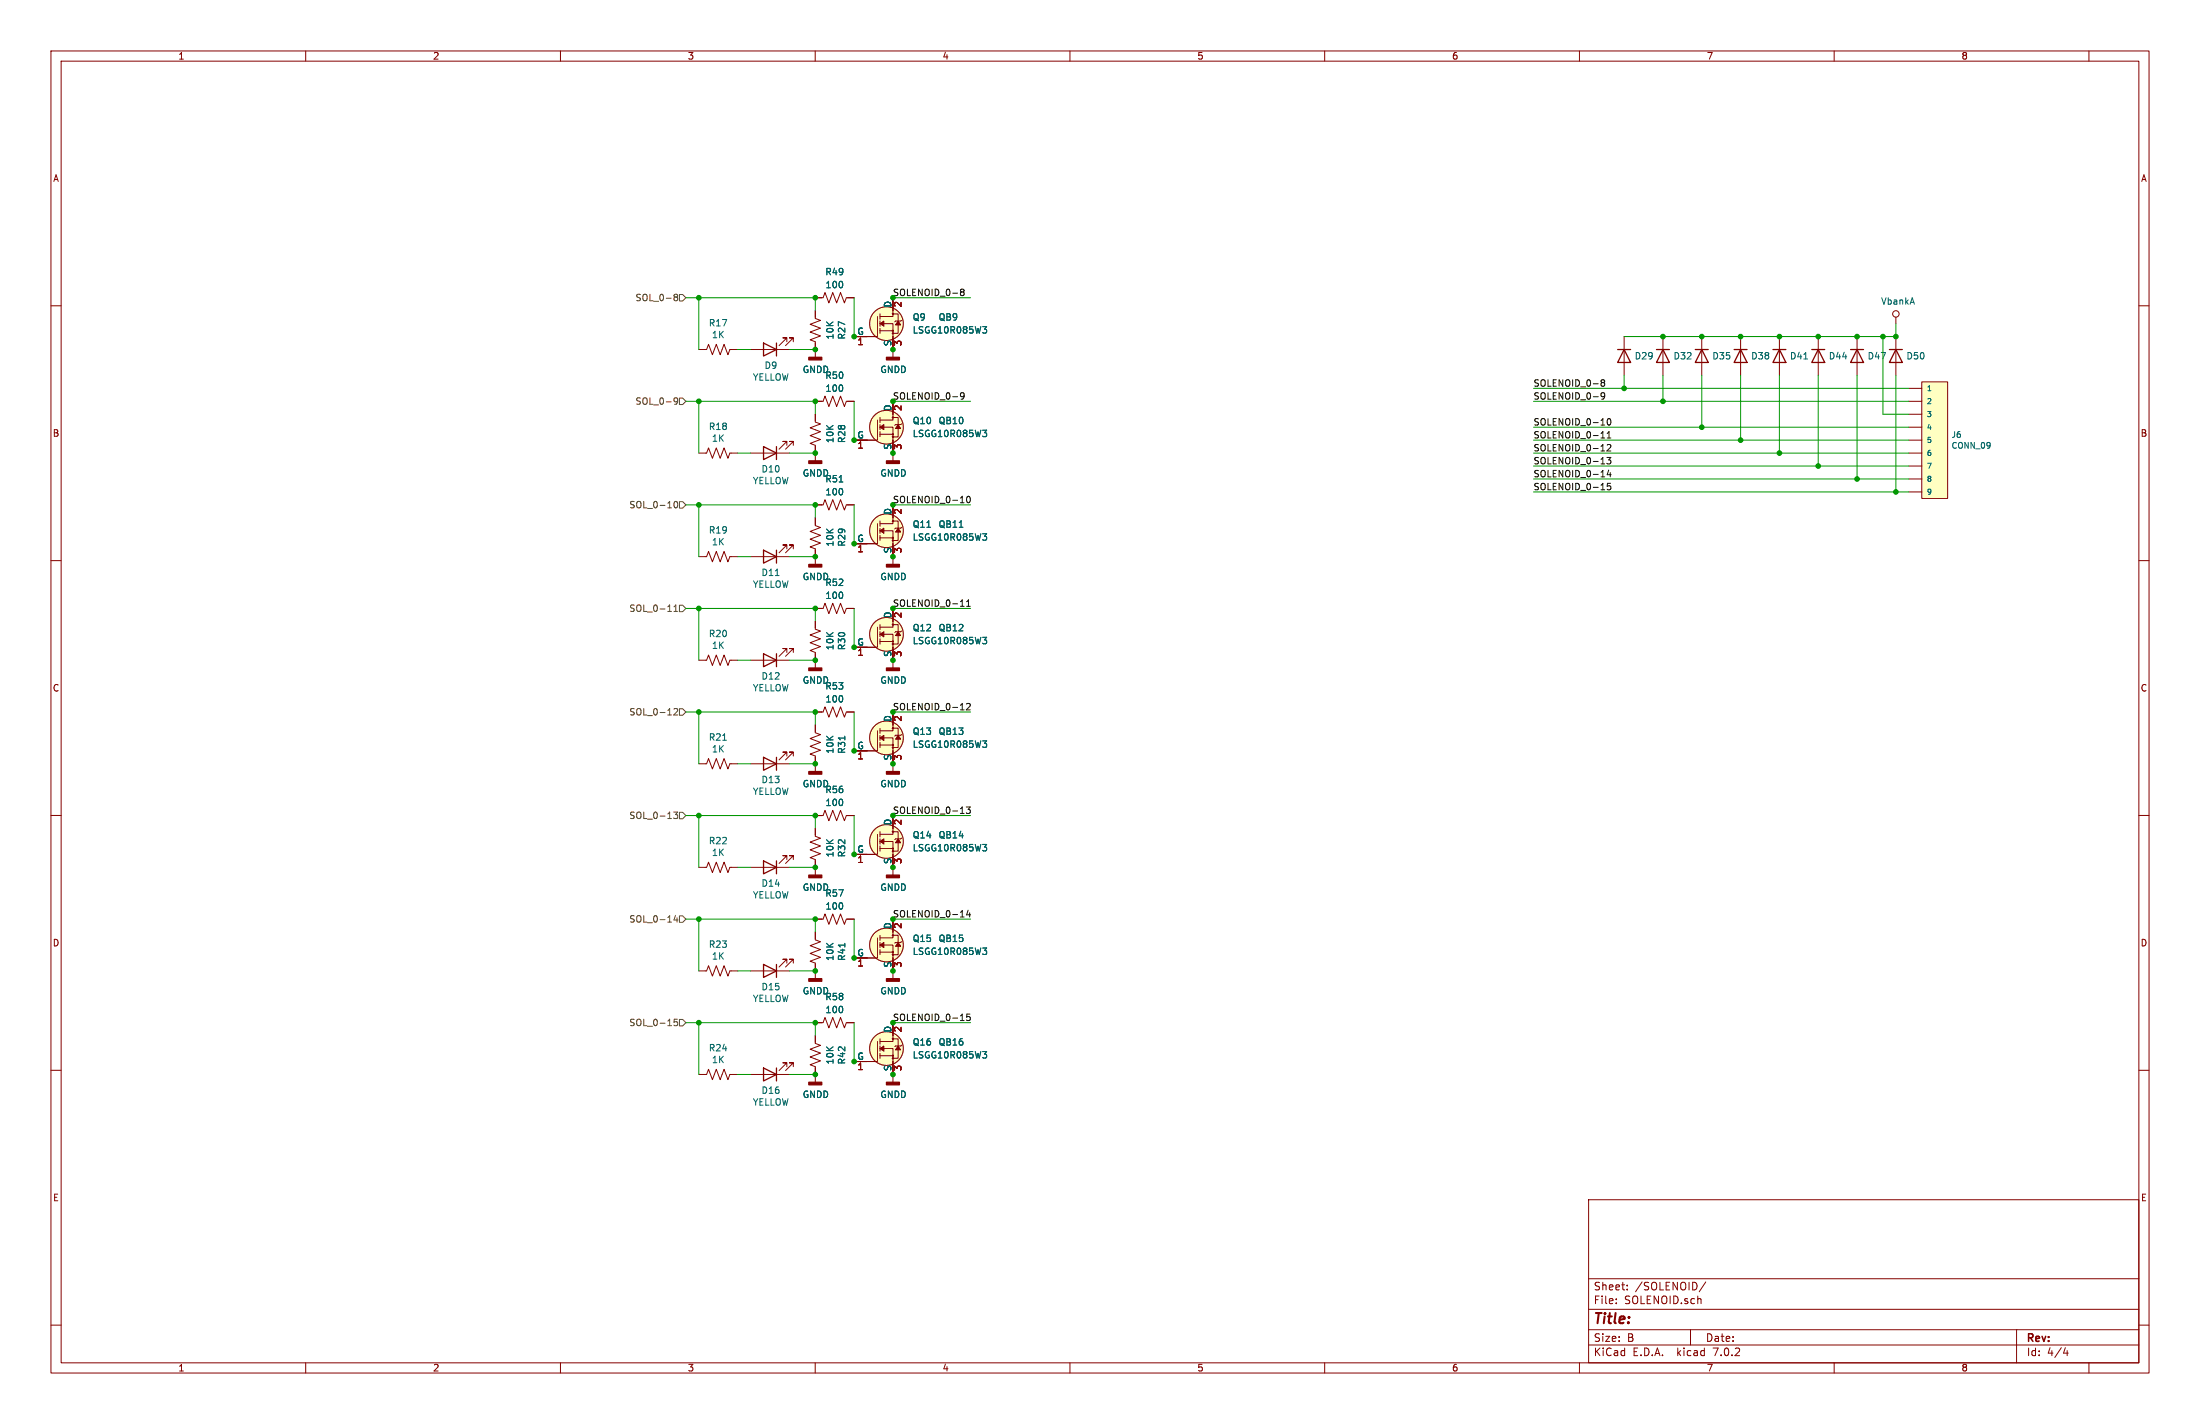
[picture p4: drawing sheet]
<svg xmlns="http://www.w3.org/2000/svg" width="432mm" height="279mm" viewBox="0 0 432 279" stroke-linecap="round" stroke-linejoin="round" font-family="sans-serif">
<g fill="none" stroke="#840000" stroke-width=".2">
<path d="M10 10h411.8v259.4h-411.8zM12 12h407.8v255.4h-407.8zM60 10v2M110 10v2M160 10v2M210 10v2M260 10v2M310 10v2M360 10v2M410 10v2M10 60h2M160 58.4h1.5l.4-1 .8 2 .7-2 .8 2 .8-2 .7 2 .4-1h1.5"/>
<path d="M175.3 58.4v3.7h-2.6M419.8 60h2M137.2 68.6h1.5l.4-1 .7 2 .8-2 .8 2 .7-2 .8 2 .4-1h1.5M147.3 68.6h7.6M154.4 67.1v-.8h-.7h.7l-1.5 1.5M155.7 67.1v-.8h-.8h.8l-1.5 1.5M160 78.7h1.5l.4-1 .8 2.1 .7-2.1 .8 2.1 .8-2.1 .7 2.1 .4-1.1h1.5M160 61v1.5l1 .4-2 .7 2 .8-2 .8 2 .7-2 .8 1 .4v3M172.2 62.1v3.9h-4.6M172.7 63.5h2.6v6.6M172.7 61.6v1M172.7 63v1"/>
<path d="M172.7 64.4v1M172.7 64.9h2.6M175.1 61.6h1.2v3.8h-1.2M175.3 78.7v3.7h-2.6M177 62.8l-.2 .2h-1l-.2 .1M318.8 66v7.7M326.4 66v7.7M334 66v7.7M341.6 66v7.7M349.2 66v7.7M356.9 66v7.7M364.5 66v7.7"/>
<path d="M372.1 62.2v1.3M372.1 66v7.7M374.6 76.2h2.6M374.6 78.7h2.6M377.2 74.9h5.1v22.9h-5.1zM137.2 88.9h1.5l.4-1 .7 2 .8-2 .8 2 .7-2 .8 2 .4-1h1.5M147.3 88.9h7.6M154.4 87.4v-.8h-.7h.7l-1.5 1.5M155.7 87.4v-.8h-.8h.8l-1.5 1.5M160 81.3v1.5l1 .4-2 .7 2 .8-2 .8 2 .7-2 .8 1 .4v3M160 99.1h1.5l.4-1.1 .8 2.1 .7-2.1 .8 2.1 .8-2.1 .7 2.1 .4-1h1.5M172.2 82.4v4h-4.6"/>
<path d="M172.7 83.8h2.6v6.6M172.7 81.9v1M172.7 83.3v1M172.7 84.7v1M172.7 85.2h2.6M175.1 81.9h1.2v3.8h-1.2M175.3 99.1v3.6h-2.6M177 83.2l-.2 .1h-1l-.2 .2M374.6 81.3h2.6M374.6 83.8h2.6M374.6 86.4h2.6M374.6 88.9h2.6"/>
<path d="M374.6 91.4h2.6M374.6 94h2.6M374.6 96.5h2.6M10 110h2M137.2 109.2h1.5l.4-1 .7 2 .8-2 .8 2 .7-2 .8 2 .4-1h1.5M147.3 109.2h7.6M154.4 107.7v-.8h-.7h.7l-1.5 1.6M155.7 107.7v-.8h-.8h.8l-1.5 1.6M160 101.6v1.5l1 .4-2 .8 2 .7-2 .8 2 .8-2 .7 1 .4v3M160 119.4h1.5l.4-1 .8 2 .7-2 .8 2 .8-2 .7 2 .4-1h1.5M172.2 102.7v4h-4.6M172.7 104.1h2.6v6.6"/>
<path d="M172.7 102.2v1.1M172.7 103.6v1M172.7 105v1M172.7 105.5h2.6M175.1 102.2h1.2v3.8h-1.2M175.3 119.4v3.7h-2.6M177 103.5l-.2 .1h-1l-.2 .2M419.8 110h2M137.2 129.5h1.5l.4-1 .7 2.1 .8-2.1 .8 2.1 .7-2.1 .8 2.1 .4-1.1h1.5M147.3 129.5h7.6M154.4 128v-.7h-.7h.7l-1.5 1.5M155.7 128v-.7h-.8h.8l-1.5 1.5"/>
<path d="M160 139.7h1.5l.4-1 .8 2 .7-2 .8 2 .8-2 .7 2 .4-1h1.5M160 121.9v1.5l1 .4-2 .8 2 .7-2 .8 2 .8-2 .7 1 .4v3.1M172.2 123.1v3.9h-4.6M172.7 124.5h2.6v6.6M172.7 122.6v1M172.7 124v1M172.7 125.3v1.1M172.7 125.9h2.6M175.1 122.6h1.2v3.8h-1.2M175.3 139.7v3.7h-2.6M177 123.8l-.2 .2h-1l-.2 .1M10 160h2"/>
<path d="M137.2 149.9h1.5l.4-1.1 .7 2.1 .8-2.1 .8 2.1 .7-2.1 .8 2.1 .4-1h1.5M147.3 149.9h7.6M154.4 148.3v-.7h-.7h.7l-1.5 1.5M155.7 148.3v-.7h-.8h.8l-1.5 1.5M160 142.2v1.6l1 .3-2 .8 2 .8-2 .7 2 .8-2 .8 1 .3v3.1M172.2 143.4v3.9h-4.6M172.7 144.8h2.6v6.6M172.7 142.9v1M172.7 144.3v1M172.7 145.7v1M172.7 146.2h2.6M175.1 142.9h1.2v3.8h-1.2"/>
<path d="M177 144.1l-.2 .2h-1l-.2 .1M419.8 160h2M137.2 170.2h1.5l.4-1 .7 2 .8-2 .8 2 .7-2 .8 2 .4-1h1.5M147.3 170.2h7.6M154.4 168.7v-.8h-.7h.7l-1.5 1.5M155.7 168.7v-.8h-.8h.8l-1.5 1.5M160 162.6v1.5l1 .4-2 .7 2 .8-2 .8 2 .7-2 .8 1 .4v3M160 160h1.5l.4-1 .8 2 .7-2 .8 2 .8-2 .7 2 .4-1h1.5M172.2 163.7v3.9h-4.6M172.7 165.1h2.6v6.6M172.7 166.5h2.6M172.7 163.2v1"/>
<path d="M172.7 164.6v1M172.7 166v1M175.1 163.2h1.2v3.8h-1.2M175.3 160v3.7h-2.6M177 164.4l-.2 .2h-1l-.2 .1M137.2 190.5h1.5l.4-1 .7 2 .8-2 .8 2 .7-2 .8 2 .4-1h1.5M147.3 190.5h7.6M154.4 189v-.8h-.7h.7l-1.5 1.5M155.7 189v-.8h-.8h.8l-1.5 1.5M160 182.9v1.5l1 .4-2 .7 2 .8-2 .8 2 .7-2 .8 1 .4v3M160 180.3h1.5l.4-1 .8 2.1 .7-2.1 .8 2.1 .8-2.1 .7 2.1 .4-1.1h1.5M172.2 184v4h-4.6"/>
<path d="M172.7 185.4h2.6v6.6M172.7 183.5v1M172.7 184.9v1M172.7 186.3v1M172.7 186.8h2.6M175.1 183.5h1.2v3.8h-1.2M175.3 180.3v3.7h-2.6M177 184.8l-.2 .1h-1l-.2 .2M10 210h2M137.2 210.8h1.5l.4-1 .7 2 .8-2 .8 2 .7-2 .8 2 .4-1h1.5M147.3 210.8h7.6M154.4 209.3v-.8h-.7h.7l-1.5 1.6"/>
<path d="M155.7 209.3v-.8h-.8h.8l-1.5 1.6M160 203.2v1.5l1 .4-2 .8 2 .7-2 .8 2 .8-2 .7 1 .4v3M160 200.7h1.5l.4-1.1 .8 2.1 .7-2.1 .8 2.1 .8-2.1 .7 2.1 .4-1h1.5M172.2 204.3v4h-4.6M172.7 205.7h2.6v6.6M172.7 203.8v1.1M172.7 205.2v1M172.7 206.6v1M172.7 207.1h2.6M175.1 203.8h1.2v3.8h-1.2M175.3 200.7v3.6h-2.6M177 205.1l-.2 .1h-1l-.2 .2"/>
<path d="M419.8 210h2M311.8 235.4h108v32h-108zM10 260h2M311.8 256.9h108M311.8 250.9h108M317.2 255.7v.1M317.2 254.9v.1M319.4 253v.1M319.4 252.2v.1M334.8 251.5l-1.3 2M419.8 260h2M60 267.4v2"/>
<path d="M110 267.4v2M160 267.4v2M210 267.4v2M260 267.4v2M310 267.4v2M311.8 263.9h108M311.8 260.9h108M331.8 260.9v3M360 267.4v2M395.8 260.9v6.5M405 265.5h.9M405.7 265v1"/>
<path d="M410 267.4v2"/>
<circle cx="174" cy="63.5" r="3.3"/>
<circle cx="175.3" cy="61.6" r=".13"/>
<circle cx="175.3" cy="64.9" r=".13"/>
<circle cx="175.3" cy="65.4" r=".13"/>
<circle cx="372.1" cy="61.6" r=".63"/>
<circle cx="174" cy="83.8" r="3.3"/>
<circle cx="175.3" cy="81.9" r=".13"/>
<circle cx="175.3" cy="85.2" r=".13"/>
<circle cx="175.3" cy="85.7" r=".13"/>
<circle cx="174" cy="104.1" r="3.3"/>
<circle cx="175.3" cy="106" r=".13"/>
<circle cx="175.3" cy="102.2" r=".13"/>
<circle cx="175.3" cy="105.5" r=".13"/>
<circle cx="174" cy="124.5" r="3.3"/>
<circle cx="175.3" cy="125.9" r=".13"/>
<circle cx="175.3" cy="122.6" r=".13"/>
<circle cx="175.3" cy="126.4" r=".13"/>
<circle cx="174" cy="144.8" r="3.3"/>
<circle cx="175.3" cy="142.9" r=".13"/>
<circle cx="175.3" cy="146.7" r=".13"/>
<circle cx="175.3" cy="146.2" r=".13"/>
<circle cx="174" cy="165.1" r="3.3"/>
<circle cx="175.3" cy="166.5" r=".13"/>
<circle cx="175.3" cy="163.2" r=".13"/>
<circle cx="175.3" cy="167" r=".13"/>
<circle cx="174" cy="185.4" r="3.3"/>
<circle cx="175.3" cy="186.8" r=".13"/>
<circle cx="175.3" cy="183.5" r=".13"/>
<circle cx="175.3" cy="187.3" r=".13"/>
<circle cx="174" cy="205.7" r="3.3"/>
<circle cx="175.3" cy="203.8" r=".13"/>
<circle cx="175.3" cy="207.1" r=".13"/>
<circle cx="175.3" cy="207.6" r=".13"/>
</g>
<g fill="none" stroke="#840000" stroke-width=".25">
<path d="M149.9 67.3l2.5 1.3-2.5 1.3zM152.4 67.3v2.6M317.5 68.6h2.5M318.8 68.6l1.2 2.5h-2.5zM325.1 68.6h2.6M326.4 68.6l1.3 2.5h-2.6zM332.7 68.6h2.6M334 68.6l1.3 2.5h-2.6zM340.4 68.6h2.5M341.6 68.6l1.3 2.5h-2.5zM348 68.6h2.5M349.2 68.6l1.3 2.5h-2.5z"/>
<path d="M355.6 68.6h2.5M356.9 68.6l1.2 2.5h-2.5zM363.2 68.6h2.6M364.5 68.6l1.3 2.5h-2.6zM370.8 68.6h2.6M372.1 68.6l1.3 2.5h-2.6zM149.9 87.6l2.5 1.3-2.5 1.3zM152.4 87.6v2.6M149.9 108l2.5 1.2-2.5 1.3zM152.4 108v2.5M149.9 128.3l2.5 1.2-2.5 1.3zM152.4 128.3v2.5"/>
<path d="M149.9 148.6l2.5 1.3-2.5 1.2zM152.4 148.6v2.5M149.9 168.9l2.5 1.3-2.5 1.3zM152.4 168.9v2.6M149.9 189.2l2.5 1.3-2.5 1.3zM152.4 189.2v2.6M149.9 209.6l2.5 1.2-2.5 1.3zM152.4 209.6v2.5"/>
</g>
<g fill="#ffffc2" stroke="#ffffc2" stroke-width=".2">
<path d="M377.2 74.9h5.1v22.9h-5.1z"/>
<circle cx="174" cy="165.1" r="3.3"/>
<circle cx="174" cy="144.8" r="3.3"/>
<circle cx="174" cy="124.5" r="3.3"/>
<circle cx="174" cy="185.4" r="3.3"/>
<circle cx="174" cy="205.7" r="3.3"/>
<circle cx="174" cy="104.1" r="3.3"/>
<circle cx="174" cy="83.8" r="3.3"/>
<circle cx="174" cy="63.5" r="3.3"/>
</g>
<g fill="#840000" stroke="#840000" stroke-width=".25">
<path d="M174 131.1h2.5v.5h-2.5z"/>
<path d="M158.7 131.1h2.6v.5h-2.6z"/>
<path d="M174 151.4h2.5v.5h-2.5z"/>
<path d="M158.7 90.4h2.6v.5h-2.6z"/>
<path d="M174 110.7h2.5v.6h-2.5z"/>
<path d="M158.7 70.1h2.6v.5h-2.6z"/>
<path d="M158.7 151.4h2.6v.5h-2.6z"/>
<path d="M158.7 212.3h2.6v.6h-2.6z"/>
<path d="M158.7 110.7h2.6v.6h-2.6z"/>
<path d="M174 192h2.5v.5h-2.5z"/>
<path d="M158.7 192h2.6v.5h-2.6z"/>
<path d="M174 212.3h2.5v.6h-2.5z"/>
<path d="M174 171.7h2.5v.5h-2.5z"/>
<path d="M158.7 171.7h2.6v.5h-2.6z"/>
<path d="M174 90.4h2.5v.5h-2.5z"/>
<path d="M174 70.1h2.5v.5h-2.5z"/>
</g>
<g fill="#840000" stroke="#840000" stroke-width=".2">
<path d="M172.7 165.1l.8-.5v1z"/>
<path d="M176.3 164.6l.5 .8h-1z"/>
<path d="M172.7 144.8l.8-.5v1z"/>
<path d="M176.3 144.3l.5 .7h-1z"/>
<path d="M172.7 124.5l.8-.5v1z"/>
<path d="M176.3 124l.5 .7h-1z"/>
<path d="M172.7 185.4l.8-.5v1z"/>
<path d="M176.3 184.9l.5 .8h-1z"/>
<path d="M172.7 205.7l.8-.5v1z"/>
<path d="M176.3 205.2l.5 .8h-1z"/>
<path d="M172.7 104.1l.8-.5v1z"/>
<path d="M176.3 103.6l.5 .8h-1z"/>
<path d="M172.7 83.8l.8-.5v1z"/>
<path d="M176.3 83.3l.5 .8h-1z"/>
<path d="M172.7 63.5l.8-.5v1z"/>
<path d="M176.3 63l.5 .8h-1z"/>
</g>
<path d="M192.9 64.1h.8l-.5 .5 .4 .1 .1 .4-.3 .3h-.3M192.9 84.4h.8l-.5 .5 .4 .1 .1 .4-.3 .3h-.3M188.3 103.5h.7M192.9 104.7h.8l-.5 .5 .4 .1 .1 .5-.3 .2h-.3M192.9 125h.8l-.5 .5 .4 .2 .1 .4-.3 .2h-.3M192.9 145.4h.8l-.5 .5 .4 .1 .1 .4-.3 .2h-.3M192.9 165.7h.8l-.5 .5 .4 .1 .1 .4-.3 .3h-.3M192.9 186h.8l-.5 .5 .4 .1 .1 .4-.3 .3h-.3M192.9 206.3h.8l-.5 .5 .4 .1 .1 .5-.3 .2h-.3" fill="none" stroke="#006464" stroke-width=".2"/>
<g fill="none" stroke="#725600" stroke-width=".2">
<path d="M132.5 58.3l-.2-.3 .2-.3h.3l.2 .3-.2 .3M132.5 58.3l-.2 .2v.4l.2 .1h.3l.2-.2v-.3l-.2-.2M132.5 58.3h.3M133.3 57.8h.7l.6 .6-.6 .7h-.7zM133 78.6l-.2 .2h-.4l-.1-.2v-.4l.5-.1 .2 .2-.1 .7-.1 .3h-.4M133.3 78.1h.7l.6 .6-.6 .7h-.7zM132.4 98.5l.2-.1a.68 .68 0 0 1 .4 .6 .68 .68 0 0 1-.4 .6l-.3-.4zM133.3 98.4h.7l.6 .7-.6 .6h-.7zM131.1 120h.7M132.3 120h.7M132.3 119.1l.3-.4v1.3M133.3 118.7h.7l.6 .7-.6 .6h-.7z"/>
<path d="M132.3 139.1l.5-.1 .2 .4-.8 .9h.8M133.3 139.1h.7l.6 .6-.6 .6h-.7zM132.2 159.3h.8l-.4 .5 .3 .1v.6l-.1 .1-.6-.1M133.3 159.4h.7l.6 .6-.6 .7h-.7zM132.6 179.6l-.3 .9h.8M133.3 179.7h.7l.6 .6-.6 .7h-.7zM132.9 180.1v.8M132.9 200h-.6v.6l.2-.1h.4l.1 .2-.1 .4-.1 .1-.5-.1M133.3 200h.7l.6 .7-.6 .6h-.7z"/>
</g>
<g fill="none" stroke="#0f0f0f" stroke-width=".2">
<path d="M188.7 57.3l-.2-.3 .2-.3h.3l.2 .3-.2 .3M188.7 57.3l-.2 .2 .1 .4 .1 .1 .4-.1 .1-.1v-.4l-.2-.1M188.7 57.3h.3M189.2 77.6l-.2 .2h-.4l-.1-.2 .1-.4 .4-.1 .2 .2v.7l-.2 .3h-.4M314.5 75.1l-.3-.3 .3-.3h.2l.3 .3-.3 .3M314.5 75.1l-.3 .2 .1 .4 .2 .1h.2l.3-.3v-.2l-.3-.2M314.5 75.1h.2M315 77.6l-.3 .2h-.3l-.2-.2 .1-.4 .4-.1 .3 .2-.1 .7-.2 .3h-.3M189.8 97.5l.2-.1a.68 .68 0 0 1 .5 .6 .68 .68 0 0 1-.5 .6l-.3-.4zM314.2 85.9h.8M315.4 89.8h.8l-.5 .4 .4 .2v.5l-.2 .1-.5-.1M315.4 87.3l.5-.1 .3 .4-.8 .9h.8"/>
<path d="M315.4 85.9h.8M315.4 85l.4-.3v1.2M315.6 82.3l.1-.2a.68 .68 0 0 1 .5 .7 .68 .68 0 0 1-.5 .6l-.3-.5zM315.7 92.2l-.3 .9h.8M316 92.7v.9M316.1 94.8h-.6l-.1 .6 .2-.1 .4 .1 .2 .2-.1 .4-.2 .1-.5-.1M188.5 119h.7M189.7 119h.7M189.7 118.1l.4-.4v1.3M189.7 138.1l.5-.1 .2 .4-.7 .9h.7M189.7 158.3h.7l-.4 .5 .4 .1v.6l-.2 .1-.5-.1M190 178.6l-.3 .9h.8"/>
<path d="M190.3 179.1v.8M190.4 199h-.6l-.1 .6 .2-.1h.4l.1 .2v.4l-.2 .1-.5-.1"/>
</g>
<g fill="none" stroke="#009600" stroke-width=".2">
<path d="M134.6 58.4h25.4v2.6M137.2 58.4v10.2M167.6 58.4v7.6M175.3 58.4h15.2M134.6 78.7h25.4v2.6M137.2 78.7v10.2M144.8 68.6h2.5M154.9 68.6h5.1M167.6 78.7v7.7M175.3 78.7h15.2M301 76.2h73.6M301 78.7h73.6"/>
<path d="M318.8 73.7v2.5M326.4 73.7v5M334 73.7v10.1M341.6 73.7v12.7M349.2 73.7v15.2M356.9 73.7v17.7M364.5 73.7v20.3M369.6 66v15.3h5M372.1 63.5v2.5h-53.3M372.1 73.7v22.8M134.6 99.1h25.4v2.5M137.2 99.1v10.1"/>
<path d="M144.8 88.9h2.5M154.9 88.9h5.1M167.6 99.1v7.6M175.3 99.1h15.2M301 88.9h73.6M301 83.8h73.6M301 86.4h73.6M301 91.4h73.6M301 94h73.6M301 96.5h73.6M134.6 119.4h25.4v2.5M137.2 119.4v10.1"/>
<path d="M144.8 109.2h2.5M154.9 109.2h5.1M167.6 119.4v7.6M175.3 119.4h15.2M134.6 139.7h25.4v2.5M137.2 139.7v10.2M144.8 129.5h2.5M154.9 129.5h5.1M167.6 139.7v7.6M175.3 139.7h15.2M144.8 149.9h2.5M154.9 149.9h5.1"/>
<path d="M134.6 160h25.4v2.6M137.2 160v10.2M144.8 170.2h2.5M154.9 170.2h5.1M167.6 160v7.6M175.3 160h15.2M134.6 180.3h25.4v2.6M137.2 180.3v10.2M144.8 190.5h2.5M154.9 190.5h5.1M167.6 180.3v7.7M175.3 180.3h15.2"/>
<path d="M134.6 200.7h25.4v2.5M137.2 200.7v10.1M144.8 210.8h2.5M154.9 210.8h5.1M167.6 200.7v7.6M175.3 200.7h15.2"/>
</g>
<g fill="#009600" stroke="#009600" stroke-width=".2">
<circle cx="137.2" cy="58.4" r=".46"/>
<circle cx="137.2" cy="78.7" r=".46"/>
<circle cx="160" cy="88.9" r=".46"/>
<circle cx="160" cy="68.6" r=".46"/>
<circle cx="160" cy="99.1" r=".46"/>
<circle cx="137.2" cy="99.1" r=".46"/>
<circle cx="160" cy="109.2" r=".46"/>
<circle cx="137.2" cy="119.4" r=".46"/>
<circle cx="137.2" cy="139.7" r=".46"/>
<circle cx="160" cy="119.4" r=".46"/>
<circle cx="160" cy="139.7" r=".46"/>
<circle cx="160" cy="129.5" r=".46"/>
<circle cx="318.8" cy="76.2" r=".46"/>
<circle cx="356.9" cy="91.4" r=".46"/>
<circle cx="364.5" cy="94" r=".46"/>
<circle cx="326.4" cy="78.7" r=".46"/>
<circle cx="334" cy="83.8" r=".46"/>
<circle cx="334" cy="66" r=".46"/>
<circle cx="349.2" cy="66" r=".46"/>
<circle cx="341.6" cy="66" r=".46"/>
<circle cx="326.4" cy="66" r=".46"/>
<circle cx="175.3" cy="129.5" r=".46"/>
<circle cx="167.6" cy="167.6" r=".46"/>
<circle cx="175.3" cy="170.2" r=".46"/>
<circle cx="167.6" cy="147.3" r=".46"/>
<circle cx="175.3" cy="149.9" r=".46"/>
<circle cx="167.6" cy="127" r=".46"/>
<circle cx="160" cy="180.3" r=".46"/>
<circle cx="137.2" cy="180.3" r=".46"/>
<circle cx="137.2" cy="200.7" r=".46"/>
<circle cx="160" cy="200.7" r=".46"/>
<circle cx="160" cy="210.8" r=".46"/>
<circle cx="167.6" cy="188" r=".46"/>
<circle cx="175.3" cy="190.5" r=".46"/>
<circle cx="160" cy="190.5" r=".46"/>
<circle cx="167.6" cy="208.3" r=".46"/>
<circle cx="175.3" cy="210.8" r=".46"/>
<circle cx="175.3" cy="109.2" r=".46"/>
<circle cx="167.6" cy="106.7" r=".46"/>
<circle cx="167.6" cy="66" r=".46"/>
<circle cx="175.3" cy="68.6" r=".46"/>
<circle cx="175.3" cy="88.9" r=".46"/>
<circle cx="167.6" cy="86.4" r=".46"/>
<circle cx="160" cy="58.4" r=".46"/>
<circle cx="160" cy="78.7" r=".46"/>
<circle cx="341.6" cy="86.4" r=".46"/>
<circle cx="349.2" cy="88.9" r=".46"/>
<circle cx="372.1" cy="66" r=".46"/>
<circle cx="369.6" cy="66" r=".46"/>
<circle cx="356.9" cy="66" r=".46"/>
<circle cx="372.1" cy="96.5" r=".46"/>
<circle cx="364.5" cy="66" r=".46"/>
<circle cx="137.2" cy="160" r=".46"/>
<circle cx="160" cy="160" r=".46"/>
<circle cx="160" cy="170.2" r=".46"/>
<circle cx="160" cy="149.9" r=".46"/>
</g>
<text font-size="2.8" fill="#840000" x="312.8" y="260.2">Title:</text>
<g font-size="2.1" fill="#840000">
<text x="312.8" y="256">File:</text>
<text x="312.8" y="253.3">Sheet:</text>
<text x="318.8" y="256">SOLENOID.sch</text>
<text x="321" y="253.3">/SOLENOID/</text>
<text x="312.8" y="263.4">Size:</text>
<text x="319.4" y="263.4">B</text>
<text x="334.8" y="263.4">Date:</text>
<text x="397.8" y="263.6">Rev:</text>
<text x="312.8" y="266.2">KiCad</text>
<text x="320.5" y="266.2">E.D.A.</text>
<text x="329.2" y="266.2">kicad</text>
<text x="336.3" y="266.2">7.0.2</text>
<text x="397.8" y="266.2">Id:</text>
<text x="401.8" y="266.2">4/4</text>
</g>
<g font-size="1.8" fill="#840000">
<text x="35" y="11.8">1</text>
<text x="85" y="11.8">2</text>
<text x="135" y="11.8">3</text>
<text x="185" y="11.8">4</text>
<text x="235" y="11.8">5</text>
<text x="285" y="11.8">6</text>
<text x="335" y="11.8">7</text>
<text x="385" y="11.8">8</text>
<text x="10.4" y="35.8">A</text>
<text x="420.2" y="35.8">A</text>
<text x="10.3" y="85.8">B</text>
<text x="420.1" y="85.8">B</text>
<text x="10.3" y="135.8">C</text>
<text x="420.1" y="135.8">C</text>
<text x="10.3" y="185.8">D</text>
<text x="420.1" y="185.8">D</text>
<text x="10.4" y="235.8">E</text>
<text x="420.2" y="235.8">E</text>
<text x="35" y="269.2">1</text>
<text x="85" y="269.2">2</text>
<text x="135" y="269.2">3</text>
<text x="185" y="269.2">4</text>
<text x="235" y="269.2">5</text>
<text x="285" y="269.2">6</text>
<text x="335" y="269.2">7</text>
<text x="385" y="269.2">8</text>
</g>
<g font-size="1.8" fill="#725600">
<text x="124.6" y="59.2">SOL_0-8</text>
<text x="124.6" y="79.6">SOL_0-9</text>
<text x="123.4" y="99.9">SOL_0-10</text>
<text x="123.4" y="120.2">SOL_0-11</text>
<text x="123.4" y="140.5">SOL_0-12</text>
<text x="123.4" y="160.8">SOL_0-13</text>
<text x="123.4" y="181.2">SOL_0-14</text>
<text x="123.4" y="201.5">SOL_0-15</text>
</g>
<g font-size="1.8" fill="#006464">
<text x="161.9" y="54.2">R49</text>
<text x="162" y="56.7">100</text>
<text x="369.2" y="59.9">VbankA</text>
<text x="139.1" y="64.2">R17</text>
<text x="168.2" y="65.8">G</text>
<text x="175" y="60.4" transform="rotate(-90 175 60.4)">D</text>
<text x="179.1" y="63.1">Q9</text>
<text x="179.1" y="65.6">LSGG10R085W3</text>
<text x="184.2" y="63.1">QB9</text>
<text x="139.7" y="66.5">1K</text>
<text x="163.7" y="66.7" transform="rotate(-90 163.7 66.7)">10K</text>
<text x="166.1" y="66.7" transform="rotate(-90 166.1 66.7)">R27</text>
<text x="175" y="68" transform="rotate(-90 175 68)">S</text>
<text x="320.8" y="70.7">D29</text>
<text x="328.4" y="70.7">D32</text>
<text x="336" y="70.7">D35</text>
<text x="343.6" y="70.7">D38</text>
<text x="351.3" y="70.7">D41</text>
<text x="358.9" y="70.7">D44</text>
<text x="366.5" y="70.7">D47</text>
<text x="374.1" y="70.7">D50</text>
<text x="147.7" y="74.8">YELLOW</text>
<text x="150" y="72.5">D9</text>
<text x="157.5" y="73.3">GNDD</text>
<text x="161.9" y="74.5">R50</text>
<text x="162" y="77">100</text>
<text x="172.7" y="73.3">GNDD</text>
<text x="175" y="80.7" transform="rotate(-90 175 80.7)">D</text>
<text x="179.1" y="83.4">Q10</text>
<text x="184.2" y="83.4">QB10</text>
<text x="139.1" y="84.5">R18</text>
<text x="139.7" y="86.8">1K</text>
<text x="163.7" y="87" transform="rotate(-90 163.7 87)">10K</text>
<text x="166.1" y="87" transform="rotate(-90 166.1 87)">R28</text>
<text x="168.2" y="86.1">G</text>
<text x="175" y="88.3" transform="rotate(-90 175 88.3)">S</text>
<text x="179.1" y="85.9">LSGG10R085W3</text>
<text x="147.7" y="95.2">YELLOW</text>
<text x="149.4" y="92.8">D10</text>
<text x="157.5" y="93.7">GNDD</text>
<text x="161.9" y="94.8">R51</text>
<text x="172.7" y="93.7">GNDD</text>
<text x="162" y="97.3">100</text>
<text x="175" y="101" transform="rotate(-90 175 101)">D</text>
<text x="139.1" y="104.8">R19</text>
<text x="139.7" y="107.1">1K</text>
<text x="163.7" y="107.3" transform="rotate(-90 163.7 107.3)">10K</text>
<text x="166.1" y="107.3" transform="rotate(-90 166.1 107.3)">R29</text>
<text x="168.2" y="106.4">G</text>
<text x="179.1" y="103.7">Q11</text>
<text x="179.1" y="106.2">LSGG10R085W3</text>
<text x="184.2" y="103.7">QB11</text>
<text x="149.4" y="113.2">D11</text>
<text x="157.5" y="114">GNDD</text>
<text x="172.7" y="114">GNDD</text>
<text x="175" y="108.6" transform="rotate(-90 175 108.6)">S</text>
<text x="147.7" y="115.5">YELLOW</text>
<text x="161.9" y="115.1">R52</text>
<text x="162" y="117.7">100</text>
<text x="139.1" y="125.2">R20</text>
<text x="175" y="121.3" transform="rotate(-90 175 121.3)">D</text>
<text x="179.1" y="124">Q12</text>
<text x="184.2" y="124">QB12</text>
<text x="139.7" y="127.5">1K</text>
<text x="163.7" y="127.6" transform="rotate(-90 163.7 127.6)">10K</text>
<text x="166.1" y="127.6" transform="rotate(-90 166.1 127.6)">R30</text>
<text x="168.2" y="126.7">G</text>
<text x="175" y="128.9" transform="rotate(-90 175 128.9)">S</text>
<text x="179.1" y="126.6">LSGG10R085W3</text>
<text x="147.7" y="135.8">YELLOW</text>
<text x="149.4" y="133.5">D12</text>
<text x="157.5" y="134.3">GNDD</text>
<text x="161.9" y="135.4">R53</text>
<text x="162" y="138">100</text>
<text x="172.7" y="134.3">GNDD</text>
<text x="175" y="141.7" transform="rotate(-90 175 141.7)">D</text>
<text x="139.1" y="145.5">R21</text>
<text x="139.7" y="147.8">1K</text>
<text x="163.7" y="148" transform="rotate(-90 163.7 148)">10K</text>
<text x="166.1" y="148" transform="rotate(-90 166.1 148)">R31</text>
<text x="168.2" y="147.1">G</text>
<text x="175" y="149.3" transform="rotate(-90 175 149.3)">S</text>
<text x="179.1" y="144.3">Q13</text>
<text x="179.1" y="146.9">LSGG10R085W3</text>
<text x="184.2" y="144.3">QB13</text>
<text x="149.4" y="153.8">D13</text>
<text x="157.5" y="154.6">GNDD</text>
<text x="161.9" y="155.8">R56</text>
<text x="172.7" y="154.6">GNDD</text>
<text x="147.7" y="156.1">YELLOW</text>
<text x="162" y="158.3">100</text>
<text x="175" y="162" transform="rotate(-90 175 162)">D</text>
<text x="139.1" y="165.8">R22</text>
<text x="168.2" y="167.4">G</text>
<text x="179.1" y="164.7">Q14</text>
<text x="179.1" y="167.2">LSGG10R085W3</text>
<text x="184.2" y="164.7">QB14</text>
<text x="139.7" y="168.1">1K</text>
<text x="163.7" y="168.3" transform="rotate(-90 163.7 168.3)">10K</text>
<text x="166.1" y="168.3" transform="rotate(-90 166.1 168.3)">R32</text>
<text x="175" y="169.6" transform="rotate(-90 175 169.6)">S</text>
<text x="147.7" y="176.4">YELLOW</text>
<text x="149.4" y="174.1">D14</text>
<text x="157.5" y="174.9">GNDD</text>
<text x="161.9" y="176.1">R57</text>
<text x="162" y="178.6">100</text>
<text x="172.7" y="174.9">GNDD</text>
<text x="175" y="182.3" transform="rotate(-90 175 182.3)">D</text>
<text x="179.1" y="185">Q15</text>
<text x="184.2" y="185">QB15</text>
<text x="139.1" y="186.1">R23</text>
<text x="139.7" y="188.4">1K</text>
<text x="163.7" y="188.6" transform="rotate(-90 163.7 188.6)">10K</text>
<text x="166.1" y="188.6" transform="rotate(-90 166.1 188.6)">R41</text>
<text x="168.2" y="187.7">G</text>
<text x="175" y="189.9" transform="rotate(-90 175 189.9)">S</text>
<text x="179.1" y="187.5">LSGG10R085W3</text>
<text x="147.7" y="196.8">YELLOW</text>
<text x="149.4" y="194.4">D15</text>
<text x="157.5" y="195.3">GNDD</text>
<text x="161.9" y="196.4">R58</text>
<text x="172.7" y="195.3">GNDD</text>
<text x="162" y="198.9">100</text>
<text x="175" y="202.6" transform="rotate(-90 175 202.6)">D</text>
<text x="139.1" y="206.4">R24</text>
<text x="139.7" y="208.7">1K</text>
<text x="163.7" y="208.9" transform="rotate(-90 163.7 208.9)">10K</text>
<text x="166.1" y="208.9" transform="rotate(-90 166.1 208.9)">R42</text>
<text x="168.2" y="208">G</text>
<text x="179.1" y="205.3">Q16</text>
<text x="179.1" y="207.8">LSGG10R085W3</text>
<text x="184.2" y="205.3">QB16</text>
<text x="149.4" y="214.8">D16</text>
<text x="157.5" y="215.6">GNDD</text>
<text x="172.7" y="215.6">GNDD</text>
<text x="175" y="210.2" transform="rotate(-90 175 210.2)">S</text>
<text x="147.7" y="217.1">YELLOW</text>
</g>
<g font-size="1.8" fill="#009600">
<text x="175.3" y="58.2">SOLENOID_0-8</text>
<text x="175.3" y="78.5">SOLENOID_0-9</text>
<text x="175.3" y="98.8">SOLENOID_0-10</text>
<text x="175.3" y="119.1">SOLENOID_0-11</text>
<text x="175.3" y="139.4">SOLENOID_0-12</text>
<text x="175.3" y="159.8">SOLENOID_0-13</text>
<text x="175.3" y="180.1">SOLENOID_0-14</text>
<text x="175.3" y="200.4">SOLENOID_0-15</text>
</g>
<g font-size="1.8" fill="#a90000">
<text x="177.2" y="60.4" transform="rotate(-90 177.2 60.4)">2</text>
<text x="168.2" y="67.9">1</text>
<text x="177.2" y="68" transform="rotate(-90 177.2 68)">3</text>
<text x="177.2" y="80.7" transform="rotate(-90 177.2 80.7)">2</text>
<text x="168.2" y="88.3">1</text>
<text x="177.2" y="88.3" transform="rotate(-90 177.2 88.3)">3</text>
<text x="177.2" y="101" transform="rotate(-90 177.2 101)">2</text>
<text x="168.2" y="108.6">1</text>
<text x="177.2" y="108.6" transform="rotate(-90 177.2 108.6)">3</text>
<text x="177.2" y="121.3" transform="rotate(-90 177.2 121.3)">2</text>
<text x="168.2" y="128.9">1</text>
<text x="177.2" y="128.9" transform="rotate(-90 177.2 128.9)">3</text>
<text x="177.2" y="141.6" transform="rotate(-90 177.2 141.6)">2</text>
<text x="168.2" y="149.2">1</text>
<text x="177.2" y="149.3" transform="rotate(-90 177.2 149.3)">3</text>
<text x="177.2" y="162" transform="rotate(-90 177.2 162)">2</text>
<text x="168.2" y="169.5">1</text>
<text x="177.2" y="169.6" transform="rotate(-90 177.2 169.6)">3</text>
<text x="177.2" y="182.3" transform="rotate(-90 177.2 182.3)">2</text>
<text x="168.2" y="189.9">1</text>
<text x="177.2" y="189.9" transform="rotate(-90 177.2 189.9)">3</text>
<text x="177.2" y="202.6" transform="rotate(-90 177.2 202.6)">2</text>
<text x="168.2" y="210.2">1</text>
<text x="177.2" y="210.2" transform="rotate(-90 177.2 210.2)">3</text>
</g>
<g font-size="1.8" fill="#0f0f0f">
<text x="301" y="75.9">SOLENOID_0-8</text>
<text x="301" y="78.5">SOLENOID_0-9</text>
<text x="301" y="83.6">SOLENOID_0-10</text>
<text x="301" y="88.6">SOLENOID_0-12</text>
<text x="301" y="86.1">SOLENOID_0-11</text>
<text x="301" y="93.7">SOLENOID_0-14</text>
<text x="301" y="91.2">SOLENOID_0-13</text>
<text x="301" y="96.3">SOLENOID_0-15</text>
</g>
<g font-size="1.6" fill="#006464">
<text x="383" y="86.1">J6</text>
<text x="383" y="88.2">CONN_09</text>
</g>
<g font-size="1.4" fill="#006464">
<text x="378.2" y="76.9">1</text>
<text x="378.2" y="79.4">2</text>
<text x="378.2" y="82">3</text>
<text x="378.2" y="84.5">4</text>
<text x="378.2" y="87.1">5</text>
<text x="378.2" y="89.6">6</text>
<text x="378.2" y="92.1">7</text>
<text x="378.2" y="94.7">8</text>
<text x="378.2" y="97.2">9</text>
</g>
</svg>
